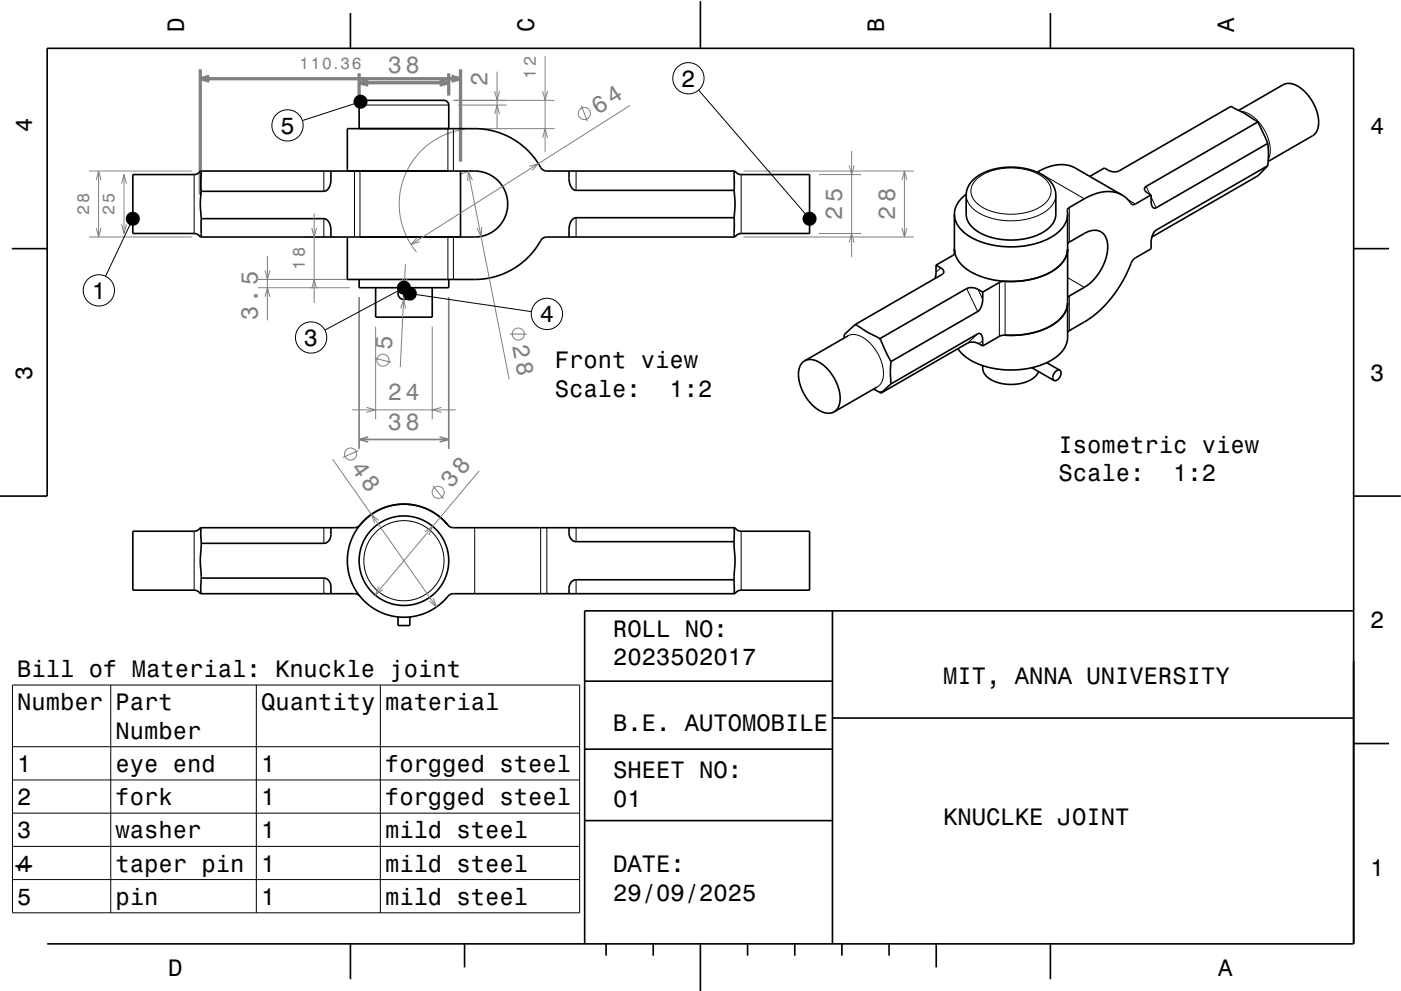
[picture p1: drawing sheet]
<svg xmlns="http://www.w3.org/2000/svg" width="297mm" height="210mm" viewBox="0 0 297 210" stroke-linecap="round" stroke-linejoin="round" font-family="sans-serif">
<g fill="none" stroke="#000" stroke-width=".35">
<path d="M74.3 2.8v7.5M148.5 .3v10M222.7 2.8v7.5M28.2 37h13l.7-.1 .6-.6h58.1a7 7 0 0 1 7 7 7 7 0 0 1-7 7h-58.1l-.6-.5-.7-.3h-13zM42.7 36.3l-.1 4.3M70.2 36.3v1.8a2.19 2.19 0 0 1-1.5 2.5h-26.1M73.6 36.3v-9h27.3l2.7 .3 3.2 .9 3 1.7 2.5 2.1 2 2.6a1.91 1.91 0 0 0 1.6 1.4h39.9l.6 .5 .7 .2h14.5v12.5h-14.5l-.7 .2-.6 .6h-39.9a2.71 2.71 0 0 0-1.9 1.8l-2.3 2.7-2.3 1.9-2.7 1.4-3.3 1-2.8 .2h-27v-9M76.1 27.3v-5.1l.4-.6 .6-.3h17.4l.4 .3 .2 .7v5M97.6 36.3v14M120.6 36.3v1.5a2.27 2.27 0 0 0 1.5 2.6h33.6M155.6 36.3l.1 4.1M206.3 38.2a13.1 13.1 0 0 1 11.9-2.3 7.1 7.1 0 0 1 5.6 4.6l.1 4.9a5.3 5.3 0 0 1-3.9 4.4l-2.9 .9-3.2 .2-3.1-.4-2.8-1a5 5 0 0 1-3.1-4.1v-4a4.4 4.4 0 0 1 1.4-3.2z"/>
<path d="M219.9 36.5l1.9-.9 1.7-.5 1.7-.2 1.5 .2 1.2 .5 10 5.8M262.6 23.4l9.4-5.4a4.1 4.1 0 0 1 4.6 1.4 8.7 8.7 0 0 1 2.7 8.1l-.4 .7-.5 .5-9.5 5.6M266.7 25.9l-3-1.9-2.7-1.4-23.8 13.7a2.75 2.75 0 0 1-2.3-.2l-.8-.5-3 1.8M266.7 25.9l2.1 4.5M266.7 25.9l-23.7 13.6a.75 .75 0 0 0-.3 .8 .75 .75 0 0 0 .6 .6l.8 .5M268.8 35.2l-23.7 13.6-.6 .7-.3 .8-.1 2.5-3.4 1.9a6.4 6.4 0 0 0-1.7 3l-2.2 3.9-2.9 3.6-2.6 2.2-4.9 3.1M268.8 30.4l.1 2.3-.1 2.5M268.8 35.2l-2.1 2.1-22.5 13M268.8 30.4l-23.7 13.7a.74 .74 0 0 1-1-.8v-1.9M2.5 52.8h7.5M42.6 40.6a22.3 22.3 0 0 0 .1 5.8M42.7 46.4v3.9"/>
<path d="M42.7 46.4h26a2.14 2.14 0 0 1 1.5 2.4v1.5M76.1 59.3v1.7h19v-1.7M155.7 40.4a22.2 22.2 0 0 1 0 5.8M155.7 46.2l-.1 4.1M155.7 46.2h-33.6a2.25 2.25 0 0 0-1.5 2.6v1.5M198.5 56.3l3.5-2.1a1.13 1.13 0 0 0 .4-1.4 6.4 6.4 0 0 0 4.3 5.3l2.3 .9 2.5 .5 3 .2 2.7-.2 2.6-.5 2.3-.9 2-1.3 1.4-1.4a4.5 4.5 0 0 0 .9-2.6v.1a6.5 6.5 0 0 1-4.4 5.2l-1.9 .8-2.3 .5-2.2 .3h-3.2l-4 2.3M198.5 56.3l-.1 1.8-.2 1M198.5 56.3l1 .5a.77 .77 0 0 1 .6 .6 .77 .77 0 0 1-.4 .8l-18.3 10.6M202.4 45.4a6.4 6.4 0 0 0 4.3 5.4l2.3 .8 2.5 .6 3 .2 2.7-.2 2.6-.6 2.3-.9 2-1.2 1.4-1.4a4.5 4.5 0 0 0 .9-2.7M202.4 45.4v8.5M204.9 41.2l-1.8 1.8a4.5 4.5 0 0 0-.7 2.4M226.4 45.4l-.1 26.3a6.7 6.7 0 0 1-4.6 5.4l-2.3 .8-2.7 .5-2.9 .1-3-.3-2.3-.6-2.4-1-1.9-1.3-1.1-1.3"/>
<path d="M226.4 51.7l3.5-2.2a3 3 0 0 1 4.4 .6 8 8 0 0 1-1.1 7.6 9.9 9.9 0 0 1-3.3 3.3l-3.5 2.1M237.9 41.4l-1.1-.5-1.3-.2-2.4 .2-2.3 .8-4.1 2.3a1.23 1.23 0 0 0-.3 1.4M244.1 41.4l-3.4 1.9a.85 .85 0 0 1-1.3-.6l-1.5-1.3M287 52.8h7.5M79.6 61v6.3h12v-6.3M85.6 61a1.25 1.25 0 0 1 1.3 1.3M170.6 76.6a4 4 0 0 1 4.5 1.3 8.9 8.9 0 0 1 2.8 8l-.4 .9-.7 .6M170.6 76.6a4 4 0 0 0-1.1 4.6 8.7 8.7 0 0 0 5.7 6.4h1l.6-.2M179.8 71.3l-9.2 5.3M181.4 68.8l2.7 1.8 2.5 1.2M181.4 68.8l-2.4 2.2-.1 .7M186.6 71.8l2.3 4.9"/>
<path d="M188.9 76.7l-.1 2.3 .1 2.4M208.4 77.6v.5a3.8 3.8 0 0 0 3.1 3.1 8.5 8.5 0 0 0 8.2-1.5l.5-.9M208.4 62l-.1 2.3-.4 1.1-.5 .6-18.5 10.7M208.4 62l-1.5-.8a2.59 2.59 0 0 0-2 0l-18.3 10.6M208.4 73.4l-1.3-.6a2.59 2.59 0 0 0-1.9 0l-18.4 10.6M208.4 73.4l-.1-1.4a.88 .88 0 0 0-1-1.2l-18.4 10.6M213.1 71.1l-1.2 .2-3.5 2.1M213.1 71.1l3.7-.1 3.5-.8 1.9-.7 1.2-.7 1-.8 1-1a4.5 4.5 0 0 0 1-2.8l-.1 .1a6.6 6.6 0 0 1-4.3 5.3l-2.3 .8-2.1 .5-2.3 .2zM218.8 78l4.7 2.7M221.9 76.9l2.8 1.7M224.7 78.6a1.44 1.44 0 0 1-1.2 2.1M224.7 78.6a1.44 1.44 0 0 0-1.2 2.1"/>
<path d="M185.2 82.6l1.6 .8M186 82.1l-9.2 5.3M188.9 81.4l-2.1 2M0 105.3h10v-95h277v190h-277M42.6 112l.1 4a31 31 0 0 0 0 6.9l-.1 3.1M70.2 112v1.4a1.73 1.73 0 0 1-1.5 1.9h-26M77.1 110.6a12.1 12.1 0 0 1 18.2 1.1l.8 .3h59.7l.6 .5 .7 .2h14.5v12.5h-14.5l-.7 .2-.6 .6h-59.7a3.3 3.3 0 0 0-2 1.5 12 12 0 0 1-16.9 0 12 12 0 0 1-.1-16.9zM95 111.4a12.1 12.1 0 0 0-18.9 .2l-.9 .4h-32.7l-.6 .5-.7 .2h-13v12.5h13l.7 .2 .6 .6h32.7l.5 .1 .6 .4M120.6 112v1.1a1.7 1.7 0 0 0 1.5 1.8h33.5M155.7 112l-.1 3.6a27.5 27.5 0 0 1 0 6.7l.1 3.7M287 105.3h10M42.7 122.6h26a1.73 1.73 0 0 1 1.5 1.9v1.5"/>
<path d="M84.4 130.9v1.8h2.5v-1.8M155.6 123h-33.5a1.71 1.71 0 0 0-1.5 1.9v1.1M176.5 129.6v70.7M287 129.6h-163v70.7M124 144.5h52.5M124 158.9h52.5M176.5 152.3h110.5M287 157.8h7.5M124 174.1h52.5M74.3 200.3v7.5M98.5 200.3v5M128.5 200.3v2.5"/>
<path d="M138.5 200.3v2.5M148.5 200.3v10M158.5 200.3v2.5M168.5 200.3v2.5M178.5 200.3v2.5M188.5 200.3v2.5M198.5 200.3v5M222.7 200.3v7.5"/>
<circle cx="85.6" cy="62.3" r="1.25"/>
<circle cx="85.6" cy="119" r="9.5"/>
</g>
<g fill="none" stroke="#808080" stroke-width=".21">
<path d="M104.9 19.4l.5 1.9 .5-1.9M105.4 15.2v12.1M115.1 19.4l.5 1.9 .5-1.9M115.6 11.9v20.4M18.9 36.3h21.8M20.4 38.2l.5-1.9 .5 1.9M20.9 36.3v14M25.8 39l.5-2 .5 2M26.3 37v12.5M96.1 21.3h21.5M97.1 22.3h10.3M97.1 27.3h20.5"/>
<path d="M97.4 37.1l1.9-.7 8.7 44.1M98.6 27.4l-2.2 .5-1.8 .6-1.8 .9-1.9 1.2-1.7 1.5-1.3 1.5-1.1 1.7-1 2-.6 1.9-.4 2-.2 2.2 .2 2.2 .5 2.2 .8 2.1 .9 1.8 1.3 1.8M100.2 38.2l-.9-1.8-.1 2M104.9 24.2l.5-1.9 .5 1.9M112.2 35.3l1.9-.6-1.3 1.5M115.1 29.2l.5-1.9 .5 1.9M123.2 22.4l1.3 3.3M133.5 22.4l-46.4 29.5M157.6 36.3h36.2M173.6 37h9M180 35.1l.6 1.9 .5-1.9M180.6 32v22.5"/>
<path d="M191.2 38.2l.6-1.9 .5 1.9M191.8 36.3v14M18.9 50.3h21.8M20.4 48.4l.5 1.9 .5-1.9M25.8 47.6l.5 1.9 .5-1.9M54.7 59.3h19.4M56.2 57.4l.5 1.9 .5-1.9M56.7 54.3v13.7M64.6 50.3h7M66.1 48.4l.5 1.9 .5-1.9M66.6 45.3v19M85.3 59.1l.4 1.9 .6-1.9"/>
<path d="M86 56l-1.1 21.9M88.5 50.4l-1.4 1.5 1.9-.6M102.1 48.2l-.1 2-.9-1.8M157.6 50.3h36.2M173.6 49.5h9M180 51.5l.6-2 .5 2M191.2 48.4l.6 1.9 .5-1.9M54.7 61h19.4M56.2 63l.5-2 .5 2M66.1 61.2l.5-1.9 .5 1.9M79.5 76l3.4 .9M79.6 69.3v19.7"/>
<path d="M85 65.4l.6-1.9 .4 2M91.6 69.3v19.7M108.1 70.9h3.6M70.5 97.4l22 31.4M74.6 87h22M76 95.6l-3.3 1.5M77.7 86.4l1.9 .6-1.9 .5M93.6 86.4l-2 .6 2 .5M101.6 99.9l-22.1 26.3M80.3 110.4l-1.6-1.3 .7 1.9M90.1 112.8l1.6-1.1-.8 1.8M91.8 103.1l2.2 2.7"/>
<path d="M80.4 124.4l-.9 1.8 1.7-1.1M91.9 126.9l.6 1.9-1.5-1.3"/>
<circle cx="123.9" cy="24.1" r="1.28"/>
<circle cx="81.2" cy="76.4" r="1.28"/>
<circle cx="109.9" cy="70.9" r="1.28"/>
<circle cx="74.3" cy="96.3" r="1.28"/>
<circle cx="92.9" cy="104.4" r="1.28"/>
</g>
<path d="M42.5 14.7v26.6M42.5 16.7h55.1M44.4 16.2l-1.9 .5 1.9 .5M76.1 15.6v4.7M76.1 17.6h19M78.1 17l-2 .6 2 .5M93.2 17l1.9 .6-1.9 .5M95.1 15.6v4.7M95.7 16.2l1.9 .5-1.9 .5M97.6 14.7v19.6" fill="none" stroke="#808080" stroke-width=".7" stroke-linecap="butt"/>
<path d="M76.1 63v32.2M95.1 63v32.2M76.1 93.2h19M78.1 92.7l-2 .5 2 .6M93.2 92.7l1.9 .5-1.9 .6" fill="none" stroke="#808080" stroke-width=".35"/>
<g fill="none" stroke="#000" stroke-width=".21">
<path d="M148.1 19.1l23.5 27.3M41.2 37v12.5M68.7 36.3v4.3M75.2 36.3v14M76.1 22.3h19M76.3 36.3v14M76.4 21.6l-12.3 4M95 27.3v9M96.1 27.3v9M122.1 36.3v4.1M157.1 37v12.5M207 38.1a12.1 12.1 0 0 1 10.6-2.1l.9 .3a5.4 5.4 0 0 1 4.3 4.1 4.8 4.8 0 0 1-3.7 4.2l-2.2 .6-2.5 .3-2.2-.2-2.3-.6a5.2 5.2 0 0 1-4-4.1 3.5 3.5 0 0 1 1.1-2.5z"/>
<path d="M220 36.5l9.9 5.7M243 39.5l.8 1.7M263 23.6a7.7 7.7 0 0 1 5.7 5.2 6.2 6.2 0 0 1 .2 5M28.2 46.4l-5.8 12.2M68.7 46.4v3.9M95 50.3v9M96.1 50.3v9M122.1 46.2v4.1M199.5 56.8l-1 1M202.4 53.5v.2M204.9 41.4a5.4 5.4 0 0 0 3.9 4.4l2.9 .8 3 .2 2.9-.3 2.8-.9a5.1 5.1 0 0 0 3.5-4.2M211.9 59.9v11.5"/>
<path d="M213.1 59.7v11.4M226.4 58.9l3.5 2.1M226.7 44v7.4M239.2 42.4l1.5 .9M244.1 41.8l1 2.3M245.1 48.8l-.4 .5M85.6 61l-16.7 9M86.9 62.3l25.8 3.8M179.8 71.3a4 4 0 0 1 4.5 1.3 8.7 8.7 0 0 1 2.8 8.2l-.5 .8-.6 .5M181.6 69h-.4M186.3 71.7l.4 .5M204.9 61.2l2.4 4.9"/>
<path d="M207.3 70.8l-2.1 2M207.3 61.4l1.1 2.1M208.4 72.2l-.8 .7M226.7 62.8v7.3M187.2 83l-.9 .1M41.2 112.7v12.5M68.7 112v3.3M100.6 112v14M114.6 112v14M115.9 112v14M122.1 112v2.9M157.1 112.7v12.5"/>
<path d="M68.7 122.6v3.4M122.1 123v3M2.6 145.3h120.3v48.4h-120.3zM2.6 158.4h120.3M23.5 145.3v48.4M54.3 145.3v48.4M80.6 145.3v48.4M2.6 165.5h120.3M2.6 172.5h120.3M2.6 179.6h120.3M2.6 186.6h120.3"/>
<circle cx="146" cy="16.6" r="3.3"/>
<circle cx="61" cy="26.6" r="3.3"/>
<circle cx="21" cy="61.6" r="3.3"/>
<circle cx="66" cy="71.6" r="3.3"/>
<circle cx="116" cy="66.6" r="3.3"/>
<circle cx="85.6" cy="119" r="8.5"/>
</g>
<g fill="#000">
<circle cx="76.4" cy="21.6" r="1.5"/>
<circle cx="28.2" cy="46.4" r="1.5"/>
<circle cx="171.6" cy="46.4" r="1.5"/>
<circle cx="85.6" cy="61" r="1.5"/>
<circle cx="86.9" cy="62.3" r="1.5"/>
</g>
<g font-size="5.1" fill="#808080">
<text x="83" y="74.2" transform="rotate(-87 83 74.2)">5</text>
<text x="95.7" y="103.8" transform="rotate(-50 95.7 103.8)">38</text>
</g>
<g font-size="5">
<text x="39" y="6.8" transform="rotate(-90 39 6.8)">D</text>
<text x="113.2" y="6.8" transform="rotate(-90 113.2 6.8)">C</text>
<text x="187.4" y="6.8" transform="rotate(-90 187.4 6.8)">B</text>
<text x="261.6" y="6.8" transform="rotate(-90 261.6 6.8)">A</text>
<text x="144.4" y="18.4">2</text>
<text x="6.8" y="28" transform="rotate(-90 6.8 28)">4</text>
<text x="59.4" y="28.4">5</text>
<text x="290.5" y="28.3">4</text>
<text x="19.4" y="63.4">1</text>
<text x="114.4" y="68.4">4</text>
<text x="64.4" y="73.4">3</text>
<text x="6.8" y="80.5" transform="rotate(-90 6.8 80.5)">3</text>
<text x="117.6" y="78.1">Front view</text>
<text x="290.5" y="80.8">3</text>
<text x="117.6" y="84.2">Scale:</text>
<text x="141.9" y="84.2">1:2</text>
<text x="224.4" y="96">Isometric view</text>
<text x="224.4" y="102.1">Scale:</text>
<text x="248.7" y="102.1">1:2</text>
<text x="130" y="135.1">ROLL NO:</text>
<text x="290.5" y="133.3">2</text>
<text x="3.6" y="143.6">Bill of Material: Knuckle joint</text>
<text x="130" y="141.2">2023502017</text>
<text x="200" y="145.1">MIT, ANNA UNIVERSITY</text>
<text x="3.6" y="150.7">Number</text>
<text x="24.5" y="150.7">Part</text>
<text x="55.3" y="150.7">Quantity</text>
<text x="81.6" y="150.7">material</text>
<text x="130" y="155.1">B.E. AUTOMOBILE</text>
<text x="24.5" y="156.7">Number</text>
<text x="3.6" y="163.8">1</text>
<text x="24.5" y="163.8">eye end</text>
<text x="55.3" y="163.8">1</text>
<text x="81.6" y="163.8">forgged steel</text>
<text x="130" y="165.1">SHEET NO:</text>
<text x="3.6" y="170.8">2</text>
<text x="24.5" y="170.8">fork</text>
<text x="55.3" y="170.8">1</text>
<text x="81.6" y="170.8">forgged steel</text>
<text x="130" y="171.2">01</text>
<text x="3.6" y="177.9">3</text>
<text x="24.5" y="177.9">washer</text>
<text x="55.3" y="177.9">1</text>
<text x="81.6" y="177.9">mild steel</text>
<text x="200" y="175.1">KNUCLKE JOINT</text>
<text x="3.6" y="184.9">4</text>
<text x="6.8" y="185.5" transform="rotate(-90 6.8 185.5)">1</text>
<text x="24.5" y="184.9">taper pin</text>
<text x="55.3" y="184.9">1</text>
<text x="81.6" y="184.9">mild steel</text>
<text x="130" y="185.1">DATE:</text>
<text x="290.5" y="185.8">1</text>
<text x="3.6" y="192">5</text>
<text x="24.5" y="192">pin</text>
<text x="55.3" y="192">1</text>
<text x="81.6" y="192">mild steel</text>
<text x="130" y="191.2">29/09/2025</text>
<text x="35.7" y="207.1">D</text>
<text x="258.3" y="207.1">A</text>
</g>
<g font-size="5" fill="#808080">
<text x="82.3" y="15.6">38</text>
<text x="103.4" y="18.2" transform="rotate(-90 103.4 18.2)">2</text>
<text x="126.8" y="24.3" transform="rotate(-33 126.8 24.3)">64</text>
<text x="178.6" y="46.7" transform="rotate(-90 178.6 46.7)">25</text>
<text x="189.8" y="46.7" transform="rotate(-90 189.8 46.7)">28</text>
<text x="54.7" y="68" transform="rotate(-90 54.7 68)">3.5</text>
<text x="108.6" y="73.5" transform="rotate(79 108.6 73.5)">28</text>
<text x="82.3" y="85">24</text>
<text x="82.3" y="91.2">38</text>
<text x="74.2" y="99.2" transform="rotate(55 74.2 99.2)">48</text>
</g>
<g font-size="3.6" fill="#808080">
<text x="113.6" y="16.7" transform="rotate(-90 113.6 16.7)">12</text>
<text x="18.9" y="45.7" transform="rotate(-90 18.9 45.7)">28</text>
<text x="24.3" y="45.7" transform="rotate(-90 24.3 45.7)">25</text>
<text x="64.6" y="57.2" transform="rotate(-90 64.6 57.2)">18</text>
</g>
<text font-size="3.5" fill="#808080" x="63.6" y="14.7">110.36</text>
</svg>
